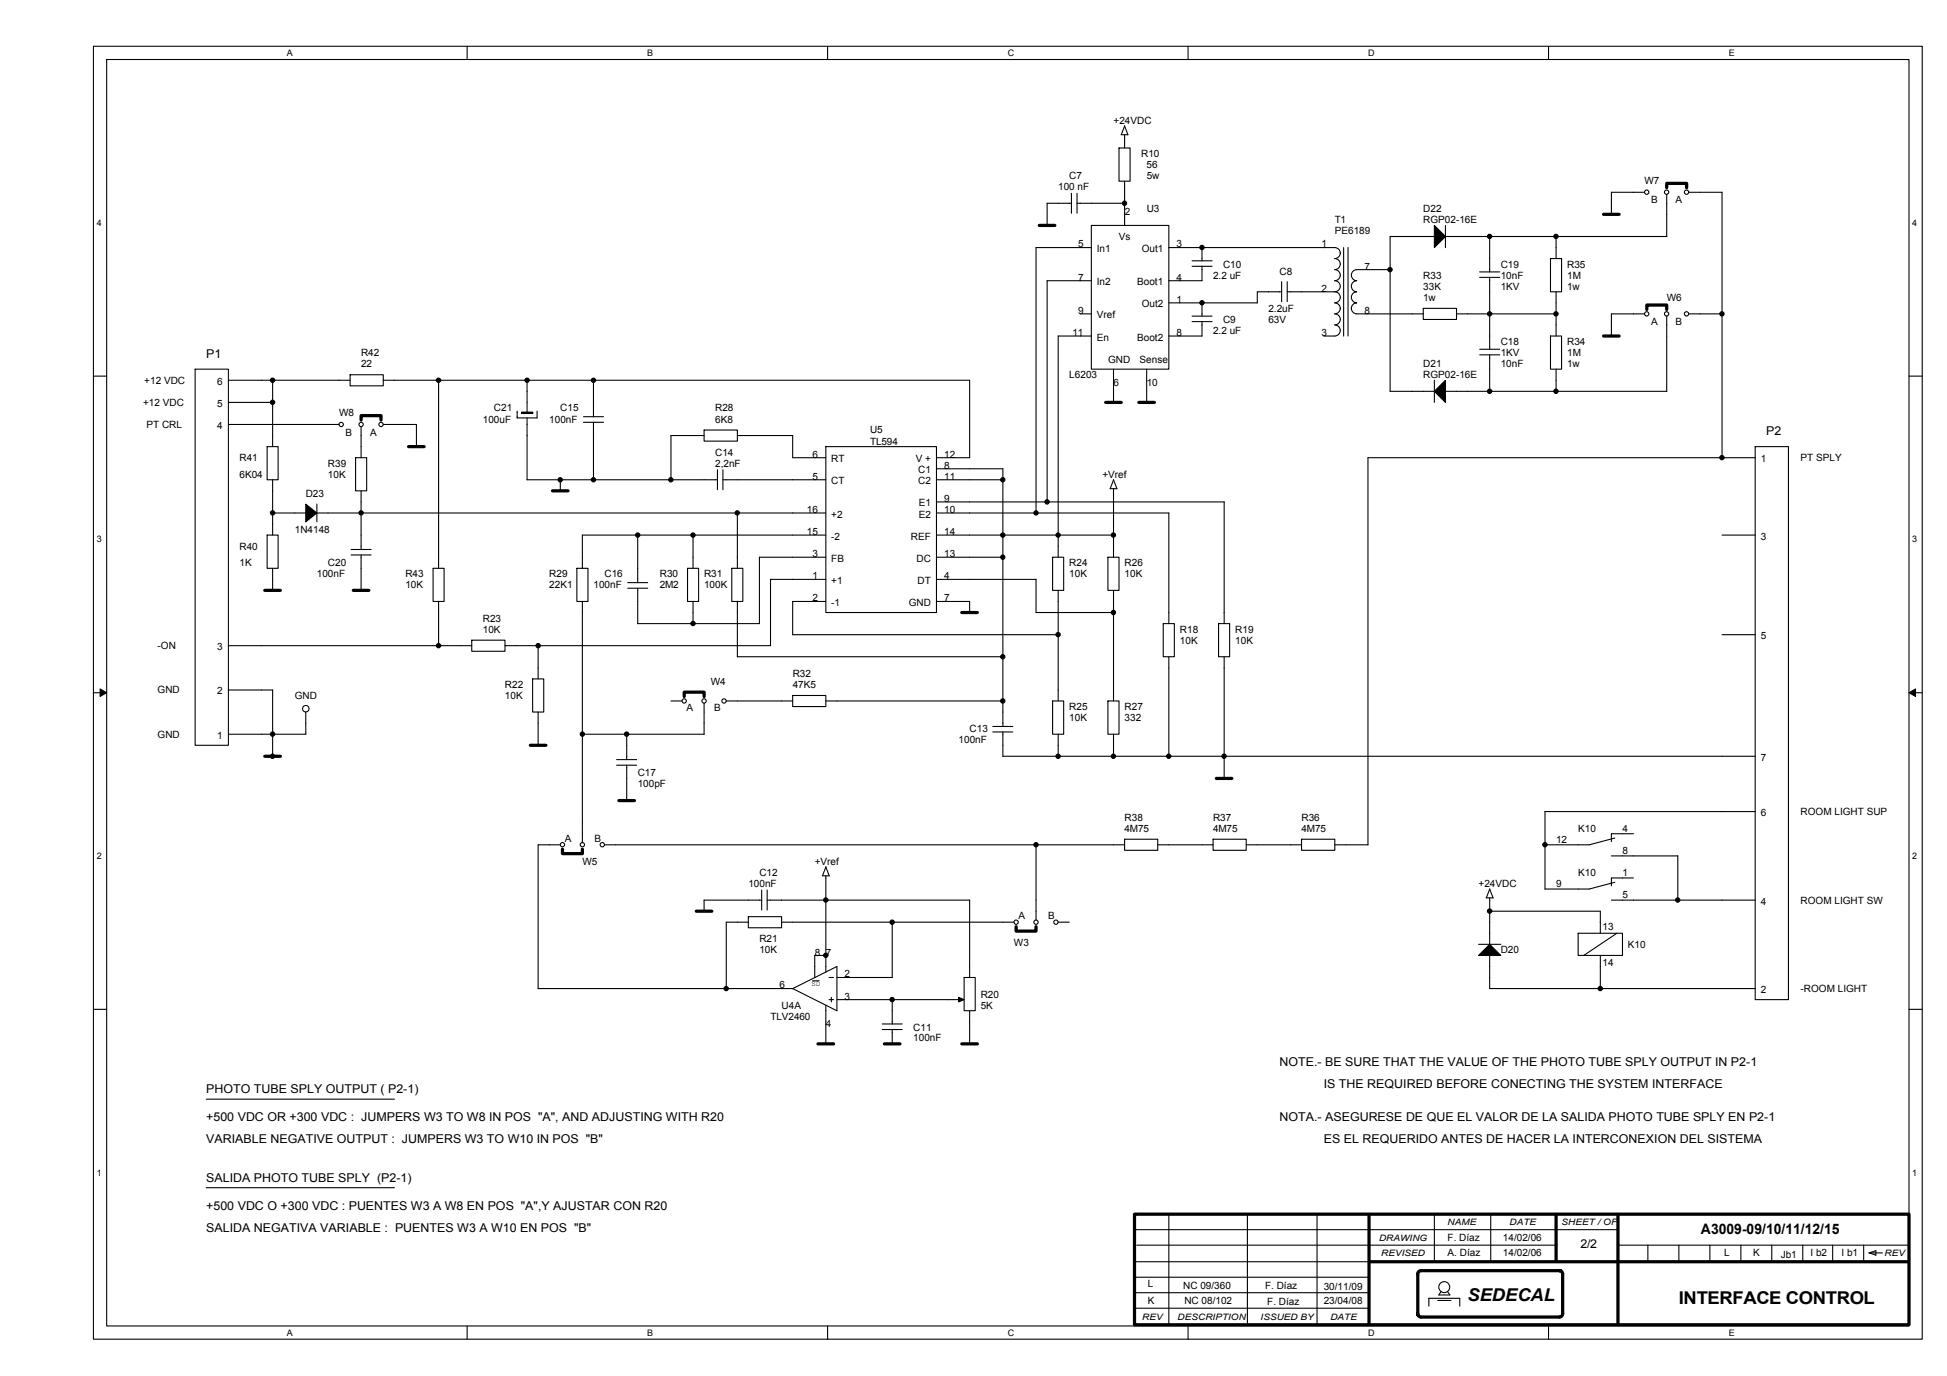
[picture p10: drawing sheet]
<svg xmlns="http://www.w3.org/2000/svg" width="420mm" height="297mm" viewBox="0 0 420 297" stroke-linecap="round" stroke-linejoin="round" font-family="sans-serif">
<path d="M20.2 10h394.6v279.1h-394.6zM23 12.8h389v273.4h-389z" fill="none" stroke="#000" stroke-width=".23"/>
<g fill="#fff">
<path d="M61.9 10.4h1.3v2.1h-1.3z"/>
<path d="M61.9 286.6h1.3v2.1h-1.3z"/>
</g>
<path d="M100.8 10v2.8M100.8 286.2v2.9" fill="none" stroke="#000" stroke-width=".23"/>
<g fill="#fff">
<path d="M139.7 10.4h1.3v2.1h-1.3z"/>
<path d="M139.7 286.6h1.3v2.1h-1.3z"/>
</g>
<path d="M178.6 10v2.8M178.6 286.2v2.9" fill="none" stroke="#000" stroke-width=".23"/>
<g fill="#fff">
<path d="M217.5 10.4h1.4v2.1h-1.4z"/>
<path d="M217.5 286.6h1.4v2.1h-1.4z"/>
</g>
<path d="M256.4 10v2.8M256.4 286.2v2.9" fill="none" stroke="#000" stroke-width=".23"/>
<g fill="#fff">
<path d="M295.3 10.4h1.4v2.1h-1.4z"/>
<path d="M295.3 286.6h1.4v2.1h-1.4z"/>
</g>
<path d="M334.2 10v2.8M334.2 286.2v2.9" fill="none" stroke="#000" stroke-width=".23"/>
<g fill="#fff">
<path d="M373.1 10.4h1.2v2.1h-1.2z"/>
<path d="M373.1 286.6h1.2v2.1h-1.2z"/>
<path d="M20.9 47h1.1v2.1h-1.1z"/>
<path d="M412.7 47h1.1v2.1h-1.1z"/>
<path d="M20.9 115.4h1.1v2.1h-1.1z"/>
<path d="M412.7 115.4h1.1v2.1h-1.1z"/>
</g>
<path d="M20.2 81.2h2.8M412 81.2h2.8" fill="none" stroke="#000" stroke-width=".23"/>
<g fill="#fff">
<path d="M20.9 183.7h1.1v2.1h-1.1z"/>
<path d="M412.7 183.7h1.1v2.1h-1.1z"/>
</g>
<path d="M20.2 149.5h2.8M412 149.5h2.8" fill="none" stroke="#000" stroke-width=".23"/>
<path d="M21.6 148.7l1.4 .8-1.4 .8zM412 149.5l1.4-.8v1.6z" fill="#000" stroke="#000" stroke-width=".22"/>
<g fill="#fff">
<path d="M20.9 252.1h1.1v2.1h-1.1z"/>
<path d="M412.7 252.1h1.1v2.1h-1.1z"/>
</g>
<g fill="none" stroke="#000" stroke-width=".23">
<path d="M241.5 31.9h2.4v7.2h-2.4zM242.7 29.1v2.8M242.7 39.1v9.6M242.7 27.2l.7 1.9M242.7 27.2l-.8 1.9h1.5M231.2 41.7v4.3M231.2 43.9h-5.3l.1 4.8M232.4 43.9h10.3M232.4 41.7v4.3M235.5 53.4h-11.9v57.4M235.5 48.7h16.7v31h-16.7zM252.2 53.4h35.8a1.2 1.2 0 0 1 1.2 1.2 1.21 1.21 0 0 1-1.2 1.2 1.2 1.2 0 0 1 1.2 1.2 1.2 1.2 0 0 1-1.2 1.2 1.2 1.2 0 0 1 1.2 1.2 1.2 1.2 0 0 1-1.2 1.2 1.2 1.2 0 0 1 1.2 1.2 1.2 1.2 0 0 1-1.2 1.2"/>
<path d="M257.2 57.5h4.4M257.2 56.3h4.4M259.4 57.5v3.1h-7.2M259.4 53.4v2.9M290 53.4v19.2M290.9 53.4v19.1M300 58.2h-7.2a1.2 1.2 0 0 0-1.2 1.2 1.2 1.2 0 0 0 1.2 1.2 1.2 1.2 0 0 0-1.2 1.2 1.2 1.2 0 0 0 1.2 1.2 1.2 1.2 0 0 0-1.2 1.2 1.2 1.2 0 0 0 1.2 1.2 1.16 1.16 0 0 0-1.2 1.1v.1a1.19 1.19 0 0 0 1.2 1.2h14.3M309.6 51.1h-9.6v33.4h9.5M311.9 48.7v4.8M311.9 51.1h47.8M319.3 59.9h4.3M319.3 58.7h4.3"/>
<path d="M321.5 51.1v7.6M321.5 59.9v15.5M334.6 55.8h2.4v7.2h-2.4zM335.8 51.1v4.7M354.9 41.5h-7.2v4.8M359.7 42v9.1M364.4 41.5h7.2M371.6 41.5v57.3M42.1 79.7h7.2v81.2h-7.2zM233.1 67.8h2.4M235.5 60.6h-9.5v47.8M235.5 72.5h-7.1v47.8"/>
<path d="M240.3 79.7v7.2M247.4 79.7v7.2M257.2 69.4h4.4M257.2 68.2h4.4M259.4 69.4v3.1h-7.2M259.4 65.4v2.9M276.6 60.8v4.3M276.6 63h-5.3v2.4h-19.1M277.8 63h10.2M277.8 60.8v4.3M288 63a1.2 1.2 0 0 1 1.2 1.2 1.2 1.2 0 0 1-1.2 1.2 1.2 1.2 0 0 1 1.2 1.1v.1a1.21 1.21 0 0 1-1.2 1.2 1.2 1.2 0 0 1 1.2 1.2 1.2 1.2 0 0 1-1.2 1.1 1.2 1.2 0 0 1 1.2 1.2 1.2 1.2 0 0 1-1.2 1.2h-2.3M307.1 66.6h7.2v2.4h-7.2z"/>
<path d="M314.3 67.8h21.5M319.3 76.6h4.3M319.3 75.4h4.3M321.5 76.6v7.9M334.6 72.5h2.4v7.2h-2.4zM335.8 63v9.5M335.8 79.7v4.8M354.9 67.8h-7.2v4.8M359.7 68.2v16.3h-47.8M364.4 67.8h7.2M49.3 82.1h26.3M49.3 91.6h23.9"/>
<path d="M49.3 86.9h9.6M57.6 96.4h2.4v7.2h-2.4zM58.8 82.1v14.3M75.6 80.9h7.1v2.4h-7.1zM76.7 98.8h2.4v7.2h-2.4zM77.9 92.1v6.7M82.7 82.1h126.6M82.7 91.6h7.2v4.8M94.6 82.1v40.6M111.6 88.8v1.4M111.6 90.2h4.3M112.6 89h2.4l-.1 .3"/>
<path d="M112.6 89v.3M113.7 90.2v13.4h41.1M113.7 82.1v7.2M115.9 88.8v1.4M125.9 90h4.3M125.9 91.2h4.3M128.1 82.1v7.9M128.1 91.1v12.5M144.8 94h7.1M144.8 94v9.6M151.9 92.8h7.2v2.4h-7.2zM159.1 94h12"/>
<path d="M171.1 94v4.8h7.1M178.2 96.4h23.9v35.8h-23.9zM202.1 98.8h7.1M209.2 82.1v16.7M309.5 82.1v4.8M378.8 96.4h7.1v119.4h-7.1zM378.8 98.8h-83.6v83.6M57.6 115.5h2.4v7.2h-2.4zM58.8 110.7h7.2M58.8 103.6v11.9M68.4 110.7h109.8M68.4 108.8v3.8"/>
<path d="M75.8 118.6h4.3M75.8 119.8h4.3M77.9 106v12.6M77.9 119.8v7.7M120.9 103.6v2.4M125.7 115.5h52.5M125.7 115.5v7.2M137.6 115.5v10.3M149.6 115.5v7.2M154.8 101.4v4.3M156 103.6h22.2M156 101.4v4.3"/>
<path d="M159.1 110.7v12M202.1 115.5h38.2M202.1 110.7h50.2M202.1 103.6h14.3M202.1 101.2h14.3M202.1 108.4h62.1v26.2M216.4 101.2v55.6M239.6 105.5h1.4M240.3 105.5v14.8M240.3 103.6l.7 1.9M240.3 103.5l-.7 2M252.2 110.7v23.9"/>
<path d="M371.6 115.5h7.2M49.3 139.4h52.5M58.8 122.7v4.8M93.5 122.7h2.3v7.1h-2.3zM94.6 129.8v9.6M101.8 138.2h7.2v2.4h-7.2zM116.1 139.4v7.2M124.5 122.7h2.4v7.1h-2.4zM125.7 129.8v52.1M135.5 125.8h4.3M135.5 127h4.3M137.6 127v7.6"/>
<path d="M148.4 122.7h2.4v7.1h-2.4zM149.6 129.8v4.8M157.9 122.7h2.4v7.1h-2.4zM159.1 129.8v12h57.3M163.9 120.3h14.3M163.9 120.3v14.3h-26.3M178.2 125.1h-11.9v14.3h-57.3M178.2 129.8h-7.1v7.2h57.3M202.1 125.1h21.5v7.1h16.7M202.1 129.8h7.1v2.4M202.1 120.3h14.3M227.1 120.3h2.4v7.1h-2.4z"/>
<path d="M228.4 127.4v23.9M239.1 120.3h2.4v7.1h-2.4zM240.3 127.4v23.9M251 134.6h2.4v7.2h-2.4zM263 134.6h2.4v7.2h-2.4zM371.6 137h7.2M49.3 148.9h9.5v14.6M49.3 158.5h16.7M66 153.7v4.8M114.9 146.6h2.4v7.1h-2.4zM116.1 153.7v7.2M135.2 158.5v5.5"/>
<path d="M144.8 151.3h2.4M151.9 151.8v6.7h-26.2M156.7 151.3h14.4M171.1 150.1h7.1v2.4h-7.1zM178.2 151.3h38.2M214.2 156.8h4.4M214.2 158h4.4M216.4 158v5.3h162.4M227.1 151.3h2.4v7.2h-2.4zM228.4 158.5v4.8M239.1 151.3h2.4v7.2h-2.4zM240.3 158.5v4.8"/>
<path d="M252.2 141.8v21.5M264.2 141.8v26.3M133.1 164h4.3M133.1 165.2h4.3M135.2 165.2v7.6M352.5 180h-4.8v1.7M378.8 175.2h-45.4v16.7M120.9 182.4h-4.8v31h55l9.5 4.8M130.5 182.4h112.2M161.5 199.1h-4.8v14.3M161.5 197.9h7.2v2.4h-7.2zM164.4 192.1v4.3"/>
<path d="M164.4 194.3h-12.5v2.4M165.5 194.3h43.8M165.6 192.1v4.3M168.7 199.1h50.1M178.2 189.1v20.7M178.2 187.1l.8 2M178.2 187.1l-.7 2h1.4M192.5 199.1v11.9M209.2 194.3v16.7M223.6 182.4v16.2M228.4 199.1h2.3M242.7 181.2h7.1v2.4h-7.1z"/>
<path d="M249.8 182.4h12M261.8 181.2h7.1v2.4h-7.1zM268.9 182.4h12M280.9 181.2h7.1v2.4h-7.1zM288 182.4h7.2M321.5 191.9l.7 1.9h-1.5zM321.5 193.8v10.1M321.5 196.7h23.9M345.3 196.7v4.8M347.7 194.3h31.1M347.7 184.8h14.4M348.5 180.9l-5.5 1.5h-9.6"/>
<path d="M348.5 190.5l-5.5 1.4h-9.6M352.5 189.5h-4.8v1.7M362.1 184.7v9.6M20.2 217.9h2.8M171 213.4l9.6-4.8v9.6M175.3 211.7h1.5M178.2 217v8.4M178.2 206.2h-2.4v4.8M178.9 215.8h1M178.9 211h1M179.4 215.3v1M180.6 215.8h27.2"/>
<path d="M180.6 211h12M192.5 215.8v5.3M208.1 211h2.3v7.2h-2.3zM209.2 218.2v7.2M319.1 203.9h4.8M321.4 213.4h57.4M321.5 206.2v7.2M340.6 201.5h9.5v4.7h-9.5zM345.3 206.2v7.2M348.9 201.5l-7.2 4.8M412 217.9h2.8M44.5 237.3h40.6"/>
<path d="M190.4 222.2h4.3M190.4 221h4.3M192.5 222.2v3.1M44.5 256.4h40.6M245 272.4h50.4M245.1 265.5h103.8M245.1 275.7h50.4M245.1 279.1h50.4M245.3 268.8h90.8M252.2 262.1v23.9M269.2 262.1v23.9M284.2 262.1v23.9"/>
<path d="M309.5 262.1v10.3M311 278.8l-.5 .7h2.4M312.4 278.8l.5 .7M321.7 262.1v10.3M349.4 268.8h62.6M355.6 268.8v3.4M362.3 268.8v3.4M369 268.8v3.4M375.7 268.8v3.4M382.3 268.8v3.4M389 268.8v3.4M395.5 268.8v3.4"/>
<path d="M402.2 268.8v3.4M404.8 270v1M404.8 270l-1.4 .5M406.2 270.5h-2.9l1.5 .5M245.1 282.4h50.4M308.3 282v-1.7h6.7v1.7M310.2 280.7h2.9"/>
<circle cx="355.4" cy="41.5" r=".47"/>
<circle cx="359.6" cy="41.5" r=".47"/>
<circle cx="363.9" cy="41.5" r=".47"/>
<circle cx="355.4" cy="67.8" r=".47"/>
<circle cx="359.6" cy="67.8" r=".47"/>
<circle cx="363.9" cy="67.8" r=".47"/>
<circle cx="73.6" cy="91.6" r=".47"/>
<circle cx="77.9" cy="91.6" r=".47"/>
<circle cx="82.2" cy="91.6" r=".47"/>
<circle cx="66" cy="153" r=".7"/>
<circle cx="147.6" cy="151.3" r=".47"/>
<circle cx="151.9" cy="151.3" r=".47"/>
<circle cx="156.2" cy="151.3" r=".47"/>
<circle cx="121.4" cy="182.3" r=".47"/>
<circle cx="125.7" cy="182.3" r=".47"/>
<circle cx="130" cy="182.3" r=".47"/>
<circle cx="219.3" cy="199.1" r=".47"/>
<circle cx="223.6" cy="199.1" r=".47"/>
<circle cx="227.9" cy="199.1" r=".47"/>
<circle cx="311.7" cy="277.9" r="1.18"/>
</g>
<g fill="none" stroke="#000" stroke-width=".7">
<path d="M224.3 48.7h3.3M346 46.3h3.4M359.7 40.5v-.9h4.3v.9M346 72.5h3.4M355.4 66.8v-1h4.3v1M77.9 90.7v-1h4.3v1M88.2 96.4h3.3M238.6 86.9h3.4M245.8 86.9h3.3M119.2 106h3.4M57.1 127.4h3.4M76.2 127.4h3.4"/>
<path d="M207.5 132.2h3.4M147.6 150.4v-1h4.3v1M57.1 163.3h3.4M114.4 160.9h3.4M133.6 172.8h3.3M262.5 168h3.3M121.4 183.3v1h4.3v-1M150.3 196.7h3.3M219.3 200v1h4.3v-1M176.5 225.3h3.4M190.8 225.3h3.4M207.5 225.3h3.4"/>
<path d="M244.8 262.1h167.2v23.9h-167.2zM295.4 262.4v23.4M295.7 272.4h116M335.8 262.4v9.8M336.5 274.3a.72 .72 0 0 1 .7 .7v8.6a.71 .71 0 0 1-.7 .7M336.5 274.3h.3h-30.1a.69 .69 0 0 0-.7 .7v8.8v-.2a.7 .7 0 0 0 .7 .7h29.8M349.2 262.4v23.4"/>
</g>
<g fill="#000" stroke="#000" stroke-width=".23">
<path d="M309.5 48.7l2.4 2.4-2.4 2.3zM309.5 84.5l2.4-2.4v4.8zM66 108.8l2.4 1.9-2.4 1.9zM206.9 215.3l1.2 .5-1.2 .5zM321.5 203.9l2.4 2.3h-4.8z"/>
<path d="M112.6 89h2.3v.3h-2.3z" fill-rule="evenodd"/>
<circle cx="242.7" cy="43.9" r=".47"/>
<circle cx="259.4" cy="53.4" r=".47"/>
<circle cx="300" cy="58.2" r=".47"/>
<circle cx="321.5" cy="51" r=".47"/>
<circle cx="335.8" cy="51" r=".47"/>
<circle cx="259.4" cy="65.4" r=".47"/>
<circle cx="321.5" cy="67.8" r=".47"/>
<circle cx="335.8" cy="67.8" r=".47"/>
<circle cx="371.6" cy="67.8" r=".47"/>
<circle cx="58.8" cy="82.1" r=".47"/>
<circle cx="58.8" cy="86.8" r=".47"/>
<circle cx="94.6" cy="82.1" r=".47"/>
<circle cx="113.7" cy="82.1" r=".47"/>
<circle cx="128.1" cy="82.1" r=".47"/>
<circle cx="321.5" cy="84.5" r=".48"/>
<circle cx="335.8" cy="84.5" r=".47"/>
<circle cx="371.6" cy="98.8" r=".47"/>
<circle cx="58.8" cy="110.7" r=".47"/>
<circle cx="77.9" cy="110.7" r=".47"/>
<circle cx="120.9" cy="103.6" r=".47"/>
<circle cx="128.1" cy="103.6" r=".47"/>
<circle cx="137.6" cy="115.5" r=".47"/>
<circle cx="144.8" cy="103.6" r=".47"/>
<circle cx="149.5" cy="115.5" r=".47"/>
<circle cx="159.1" cy="110.7" r=".47"/>
<circle cx="216.4" cy="115.5" r=".47"/>
<circle cx="216.4" cy="103.6" r=".47"/>
<circle cx="223.6" cy="110.7" r=".47"/>
<circle cx="226" cy="108.3" r=".48"/>
<circle cx="228.3" cy="115.5" r=".47"/>
<circle cx="240.3" cy="115.5" r=".47"/>
<circle cx="94.6" cy="139.4" r=".47"/>
<circle cx="116.1" cy="139.4" r=".47"/>
<circle cx="149.5" cy="134.6" r=".47"/>
<circle cx="216.4" cy="120.3" r=".47"/>
<circle cx="228.3" cy="137" r=".47"/>
<circle cx="240.3" cy="132.2" r=".47"/>
<circle cx="58.8" cy="158.5" r=".47"/>
<circle cx="125.7" cy="158.5" r=".47"/>
<circle cx="135.2" cy="158.5" r=".47"/>
<circle cx="216.4" cy="141.8" r=".47"/>
<circle cx="216.4" cy="151.3" r=".47"/>
<circle cx="58.8" cy="163.3" r=".47"/>
<circle cx="228.3" cy="163.3" r=".47"/>
<circle cx="240.3" cy="163.3" r=".47"/>
<circle cx="252.2" cy="163.3" r=".47"/>
<circle cx="264.1" cy="163.3" r=".47"/>
<circle cx="178.2" cy="194.3" r=".47"/>
<circle cx="192.5" cy="199.1" r=".47"/>
<circle cx="223.6" cy="182.3" r=".47"/>
<circle cx="321.5" cy="196.7" r=".47"/>
<circle cx="333.4" cy="182.3" r=".47"/>
<circle cx="362" cy="194.3" r=".47"/>
<circle cx="156.7" cy="213.4" r=".47"/>
<circle cx="178.2" cy="206.2" r=".47"/>
<circle cx="192.5" cy="215.8" r=".47"/>
<circle cx="345.3" cy="213.4" r=".47"/>
</g>
<g font-size="3.8">
<text x="316.7" y="280.9">SEDECAL</text>
<text x="362.3" y="281.4">INTERFACE CONTROL</text>
</g>
<text font-size="3.1" x="367.1" y="266.4">A3009-09/10/11/12/15</text>
<g font-size="2.6">
<text x="44.5" y="77.3">P1</text>
<text x="381.2" y="94">P2</text>
<text x="276.1" y="230.1">NOTE.- BE SURE THAT THE VALUE OF THE PHOTO TUBE SPLY OUTPUT IN P2-1</text>
<text x="44.5" y="236.1">PHOTO TUBE SPLY OUTPUT ( P2-1)</text>
<text x="285.7" y="234.9">IS THE REQUIRED BEFORE CONECTING THE SYSTEM INTERFACE</text>
<text x="44.5" y="242">+500 VDC OR +300 VDC : JUMPERS W3 TO W8 IN POS &quot;A&quot;, AND ADJUSTING WITH R20</text>
<text x="276.1" y="242">NOTA.- ASEGURESE DE QUE EL VALOR DE LA SALIDA PHOTO TUBE SPLY EN P2-1</text>
<text x="44.5" y="246.8">VARIABLE NEGATIVE OUTPUT : JUMPERS W3 TO W10 IN POS &quot;B&quot;</text>
<text x="285.7" y="246.8">ES EL REQUERIDO ANTES DE HACER LA INTERCONEXION DEL SISTEMA</text>
<text x="44.5" y="255.1">SALIDA PHOTO TUBE SPLY (P2-1)</text>
<text x="44.5" y="261.1">+500 VDC O +300 VDC : PUENTES W3 A W8 EN POS &quot;A&quot;,Y AJUSTAR CON R20</text>
<text x="44.5" y="265.9">SALIDA NEGATIVA VARIABLE : PUENTES W3 A W10 EN POS &quot;B&quot;</text>
<text x="341" y="269.5">2/2</text>
</g>
<g font-size="2.2">
<text x="240.3" y="26.7">+24VDC</text>
<text x="246.3" y="33.9">R10</text>
<text x="228.4" y="41.1">100 nF</text>
<text x="230.7" y="38.7">C7</text>
<text x="247.4" y="36.3">56</text>
<text x="247.4" y="38.7">5w</text>
<text x="354.9" y="39.6">W7</text>
<text x="242.7" y="46.5">2</text>
<text x="247.4" y="45.8">U3</text>
<text x="307.1" y="45.8">D22</text>
<text x="356.3" y="43.9">B</text>
<text x="361.6" y="43.9">A</text>
<text x="232.6" y="53.4">5</text>
<text x="241.4" y="51.8">Vs</text>
<text x="253.9" y="53.4">3</text>
<text x="285.2" y="53.4">1</text>
<text x="288" y="48.2">T1</text>
<text x="288" y="50.6">PE6189</text>
<text x="307.1" y="48.2">RGP02-16E</text>
<text x="236.7" y="54.4">In1</text>
<text x="246.4" y="54.4">Out1</text>
<text x="263.9" y="57.8">C10</text>
<text x="276.1" y="59.4">C8</text>
<text x="294.5" y="58.2">7</text>
<text x="323.9" y="57.8">C19</text>
<text x="338.2" y="57.8">R35</text>
<text x="232.6" y="60.6">7</text>
<text x="236.7" y="61.6">In2</text>
<text x="245.4" y="61.6">Boot1</text>
<text x="253.9" y="65.4">1</text>
<text x="253.9" y="60.6">4</text>
<text x="261.8" y="60.2">2.2 uF</text>
<text x="285.2" y="63">2</text>
<text x="307.1" y="60.2">R33</text>
<text x="307.1" y="62.5">33K</text>
<text x="307.1" y="64.9">1w</text>
<text x="323.9" y="62.5">1KV</text>
<text x="323.9" y="60.2">10nF</text>
<text x="338.2" y="62.5">1w</text>
<text x="338.2" y="60.2">1M</text>
<text x="359.7" y="64.9">W6</text>
<text x="232.6" y="67.7">9</text>
<text x="236.7" y="68.7">Vref</text>
<text x="246.4" y="66.4">Out2</text>
<text x="263.9" y="69.7">C9</text>
<text x="273.7" y="69.7">63V</text>
<text x="273.7" y="67.3">2.2uF</text>
<text x="294.5" y="67.7">8</text>
<text x="356.3" y="70.2">A</text>
<text x="361.6" y="70.2">B</text>
<text x="77.9" y="76.9">R42</text>
<text x="231.4" y="72.5">11</text>
<text x="236.7" y="73.5">En</text>
<text x="245.4" y="73.5">Boot2</text>
<text x="253.9" y="72.5">8</text>
<text x="261.8" y="72.1">2.2 uF</text>
<text x="285.2" y="72.5">3</text>
<text x="323.9" y="76.9">1KV</text>
<text x="323.9" y="74.5">C18</text>
<text x="338.2" y="74.5">R34</text>
<text x="338.2" y="76.9">1M</text>
<text x="31.1" y="82.8">+12 VDC</text>
<text x="46.9" y="83.1">6</text>
<text x="77.9" y="79.3">22</text>
<text x="230.7" y="81.6">L6203</text>
<text x="239.1" y="78.5">GND</text>
<text x="240.3" y="83.3">6</text>
<text x="245.9" y="78.5">Sense</text>
<text x="247.5" y="83.3">10</text>
<text x="307.1" y="79.3">D21</text>
<text x="307.1" y="81.6">RGP02-16E</text>
<text x="323.9" y="79.3">10nF</text>
<text x="338.2" y="79.3">1w</text>
<text x="30.9" y="87.6">+12 VDC</text>
<text x="46.9" y="87.8">5</text>
<text x="73.2" y="89.8">W8</text>
<text x="106.6" y="88.8">C21</text>
<text x="120.9" y="88.8">C15</text>
<text x="154.3" y="88.8">R28</text>
<text x="31.6" y="92.4">PT CRL</text>
<text x="46.9" y="92.6">4</text>
<text x="74.6" y="94.1">B</text>
<text x="79.9" y="94.1">A</text>
<text x="104.2" y="91.2">100uF</text>
<text x="118.5" y="91.2">100nF</text>
<text x="154.3" y="91.2">6K8</text>
<text x="187.8" y="93.6">U5</text>
<text x="187.8" y="96">TL594</text>
<text x="51.7" y="99.5">R41</text>
<text x="70.8" y="100.8">R39</text>
<text x="154.3" y="98.4">C14</text>
<text x="154.3" y="100.8">2,2nF</text>
<text x="175.3" y="98.8">6</text>
<text x="179.4" y="99.8">RT</text>
<text x="197.6" y="99.8">V +</text>
<text x="203.8" y="98.8">12</text>
<text x="203.8" y="101.2">8</text>
<text x="380" y="99.8">1</text>
<text x="388.6" y="99.5">PT SPLY</text>
<text x="51.7" y="103.1">6K04</text>
<text x="66" y="107.2">D23</text>
<text x="70.8" y="103.1">10K</text>
<text x="175.3" y="103.5">5</text>
<text x="179.4" y="104.5">CT</text>
<text x="198.1" y="102.2">C1</text>
<text x="198.1" y="104.5">C2</text>
<text x="203.8" y="103.5">11</text>
<text x="237.9" y="103.1">+Vref</text>
<text x="174.1" y="110.7">16</text>
<text x="179.4" y="111.7">+2</text>
<text x="198.3" y="109.3">E1</text>
<text x="198.3" y="111.7">E2</text>
<text x="203.8" y="108.3">9</text>
<text x="203.8" y="110.7">10</text>
<text x="51.7" y="118.7">R40</text>
<text x="63.6" y="115.1">1N4148</text>
<text x="174.1" y="115.5">15</text>
<text x="179.4" y="116.5">-2</text>
<text x="196.6" y="116.5">REF</text>
<text x="203.8" y="115.5">14</text>
<text x="380" y="116.5">3</text>
<text x="51.7" y="122.2">1K</text>
<text x="68.4" y="124.6">100nF</text>
<text x="70.8" y="122.2">C20</text>
<text x="87.5" y="124.6">R43</text>
<text x="118.5" y="124.6">R29</text>
<text x="130.5" y="124.6">C16</text>
<text x="142.4" y="124.6">R30</text>
<text x="151.9" y="124.6">R31</text>
<text x="175.3" y="125.1">1</text>
<text x="175.3" y="120.3">3</text>
<text x="179.4" y="121.3">FB</text>
<text x="197.8" y="121.3">DC</text>
<text x="203.8" y="125.1">4</text>
<text x="203.8" y="120.3">13</text>
<text x="230.7" y="122.2">R24</text>
<text x="230.7" y="124.6">10K</text>
<text x="242.7" y="122.2">R26</text>
<text x="242.7" y="124.6">10K</text>
<text x="87.5" y="127">10K</text>
<text x="118.5" y="127">22K1</text>
<text x="128.1" y="127">100nF</text>
<text x="142.4" y="127">2M2</text>
<text x="151.9" y="127">100K</text>
<text x="175.3" y="129.8">2</text>
<text x="179.4" y="126">+1</text>
<text x="179.4" y="130.8">-1</text>
<text x="196.1" y="130.8">GND</text>
<text x="198" y="126">DT</text>
<text x="203.8" y="129.8">7</text>
<text x="104.2" y="134.2">R23</text>
<text x="104.2" y="136.6">10K</text>
<text x="254.6" y="136.6">R18</text>
<text x="266.6" y="136.6">R19</text>
<text x="380" y="138">5</text>
<text x="34" y="140.1">-ON</text>
<text x="46.9" y="140.4">3</text>
<text x="254.6" y="139">10K</text>
<text x="266.6" y="139">10K</text>
<text x="34" y="149.7">GND</text>
<text x="46.9" y="149.9">2</text>
<text x="109" y="148.5">R22</text>
<text x="153.4" y="147.8">W4</text>
<text x="171.1" y="146.1">R32</text>
<text x="171.1" y="148.5">47K5</text>
<text x="63.6" y="150.9">GND</text>
<text x="109" y="150.9">10K</text>
<text x="148.1" y="153.5">A</text>
<text x="154.1" y="153.5">B</text>
<text x="230.7" y="153.3">R25</text>
<text x="230.7" y="155.7">10K</text>
<text x="242.7" y="153.3">R27</text>
<text x="242.7" y="155.7">332</text>
<text x="34" y="159.2">GND</text>
<text x="46.9" y="159.5">1</text>
<text x="206.9" y="160.4">100nF</text>
<text x="209.2" y="158.1">C13</text>
<text x="137.6" y="167.6">C17</text>
<text x="380" y="164.2">7</text>
<text x="137.6" y="170">100pF</text>
<text x="242.7" y="177.1">R38</text>
<text x="242.7" y="179.5">4M75</text>
<text x="261.8" y="177.1">R37</text>
<text x="261.8" y="179.5">4M75</text>
<text x="280.9" y="177.1">R36</text>
<text x="280.9" y="179.5">4M75</text>
<text x="340.6" y="179.5">K10</text>
<text x="350.1" y="179.5">4</text>
<text x="380" y="176.2">6</text>
<text x="388.6" y="176">ROOM LIGHT SUP</text>
<text x="121.9" y="181.7">A</text>
<text x="128.3" y="181.7">B</text>
<text x="335.8" y="181.9">12</text>
<text x="350.1" y="184.3">8</text>
<text x="125.7" y="186.7">W5</text>
<text x="161.5" y="191.5">100nF</text>
<text x="163.9" y="189.1">C12</text>
<text x="175.8" y="186.7">+Vref</text>
<text x="319.1" y="191.5">+24VDC</text>
<text x="335.8" y="191.5">9</text>
<text x="340.6" y="189.1">K10</text>
<text x="350.1" y="189.1">1</text>
<text x="350.1" y="193.9">5</text>
<text x="380" y="195.3">4</text>
<text x="388.6" y="195.1">ROOM LIGHT SW</text>
<text x="163.9" y="203.4">R21</text>
<text x="219.8" y="198.4">A</text>
<text x="226.2" y="198.4">B</text>
<text x="345.8" y="200.8">13</text>
<text x="163.9" y="205.8">10K</text>
<text x="175.8" y="206.5">8</text>
<text x="178.2" y="206.5">7</text>
<text x="218.8" y="204.1">W3</text>
<text x="323.9" y="205.8">D20</text>
<text x="345.8" y="208.4">14</text>
<text x="351.3" y="204.6">K10</text>
<text x="168.2" y="213.4">6</text>
<text x="182.3" y="215.8">3</text>
<text x="182.3" y="211">2</text>
<text x="211.6" y="215.3">R20</text>
<text x="380" y="214.4">2</text>
<text x="388.6" y="214.2">-ROOM LIGHT</text>
<text x="166.3" y="220.1">TLV2460</text>
<text x="168.7" y="217.7">U4A</text>
<text x="178.2" y="221.8">4</text>
<text x="211.6" y="217.7">5K</text>
<text x="197.1" y="222.5">C11</text>
<text x="197.1" y="224.7">100nF</text>
<text x="312.4" y="267.9">F. Díaz</text>
<text x="324.3" y="267.9">14/02/06</text>
<text x="312.4" y="271.2">A. Díaz</text>
<text x="324.3" y="271.2">14/02/06</text>
<text x="372.1" y="271.2">L</text>
<text x="378.3" y="271.2">K</text>
<text x="384.3" y="271.5">Jb1</text>
<text x="390.7" y="271.2">I b2</text>
<text x="397.4" y="271.2">I b1</text>
<text x="247.7" y="281.5">K</text>
<text x="247.7" y="277.9">L</text>
<text x="255.3" y="278.2">NC 09/360</text>
<text x="255.6" y="281.5">NC 08/102</text>
<text x="273" y="278.2">F. Díaz</text>
<text x="273.5" y="281.7">F. Díaz</text>
<text x="285.7" y="281.5">23/04/08</text>
<text x="285.7" y="278.4">30/11/09</text>
</g>
<g font-size="1.9">
<text x="61.9" y="12.1">A</text>
<text x="139.7" y="12.1">B</text>
<text x="217.5" y="12.1">C</text>
<text x="295.3" y="12.1">D</text>
<text x="373.1" y="12.1">E</text>
<text x="20.9" y="48.7">4</text>
<text x="412.7" y="48.7">4</text>
<text x="20.9" y="117.1">3</text>
<text x="412.7" y="117.1">3</text>
<text x="20.9" y="185.4">2</text>
<text x="412.7" y="185.4">2</text>
<text x="20.9" y="253.8">1</text>
<text x="412.7" y="253.8">1</text>
<text x="297.6" y="267.9">DRAWING</text>
<text x="312.4" y="264.5">NAME</text>
<text x="325.8" y="264.5">DATE</text>
<text x="337" y="264.5">SHEET / OF</text>
<text x="298.1" y="271.2">REVISED</text>
<text x="406.7" y="271.2">REV</text>
<text x="246.5" y="285.1">REV</text>
<text x="254.1" y="285.1">DESCRIPTION</text>
<text x="272" y="285.1">ISSUED BY</text>
<text x="287.1" y="285.1">DATE</text>
<text x="61.9" y="288.3">A</text>
<text x="139.7" y="288.3">B</text>
<text x="217.5" y="288.3">C</text>
<text x="295.3" y="288.3">D</text>
<text x="373.1" y="288.3">E</text>
</g>
<text font-size="1.7" x="175.1" y="212.8">SD</text>
</svg>
